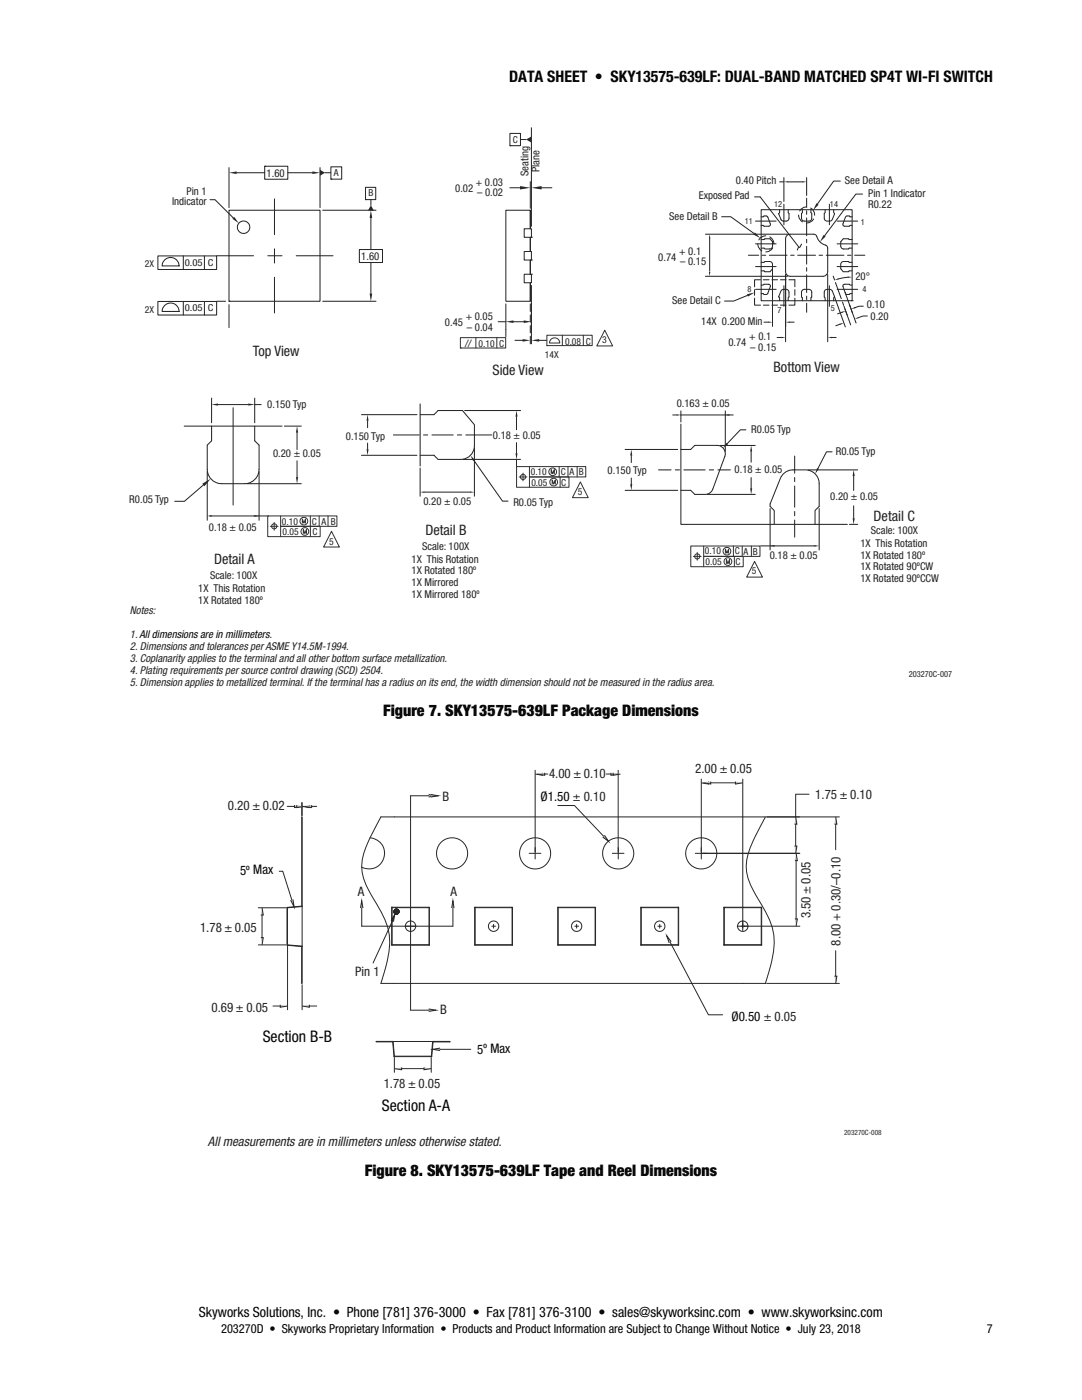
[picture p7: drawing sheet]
<svg xmlns="http://www.w3.org/2000/svg" width="216mm" height="279mm" viewBox="0 0 216 279" stroke-linecap="round" stroke-linejoin="round" font-family="sans-serif">
<path d="M106 25.5v19.7M150.6 39.3h1.1l7.7 10.1M43.3 60.1h1.7M45.7 60.8v4.6M100.9 65.7v1.5" fill="none" stroke="#231f20" stroke-width=".2"/>
<path d="M105 27.8l1-.5v1.1z" fill="#231f20"/>
<path d="M72.9 39.8h.1M72.9 37.4h2.1v2.4h-2.1zM101.7 29.1h.1M101.8 26.6h2.1v2.5h-2.1zM103.8 27.8h1.2" fill="none" stroke="#231f20" stroke-width=".2"/>
<path d="M74 41l.6 1h-1.2z" fill="#231f20"/>
<path d="M66 33.3h2.2v2.5h-2.2zM66 35.8h.1M74 39.8v1.2" fill="none" stroke="#231f20" stroke-width=".2"/>
<path d="M63.8 33.9l1.1 .6-1.1 .6z" fill="#231f20"/>
<path d="M64.9 34.5h1.1M106 57v8.7M99.4 64.2h1.5M100.9 60.7v5M102.5 64.2h2" fill="none" stroke="#231f20" stroke-width=".2"/>
<g fill="#231f20">
<path d="M104.5 63.9l1.5 .3-1.5 .3z"/>
<path d="M100.9 64.2l1.6-.3v.6z"/>
</g>
<path d="M41.4 94.1v9.7M51.7 94.1v9.7M50.7 103h.1" fill="none" stroke="#231f20" stroke-width=".2"/>
<g fill="#231f20">
<path d="M41.4 103l.8-.2v.3z"/>
<path d="M50.8 102.8l.9 .2-.9 .1z"/>
</g>
<path d="M49.3 96.5h10.8M56.7 85h3.4M59.3 86.3v3.4M59.3 92v3.2" fill="none" stroke="#231f20" stroke-width=".2"/>
<g fill="#231f20">
<path d="M59.1 95.2h.4l-.2 1.3z"/>
<path d="M59.3 85l.2 1.3h-.4z"/>
</g>
<path d="M101.7 37.5h2.1M105.8 36.2v5.4M108.1 37.5h2M159.9 48.7l-.3 .6-.4 .2-.1 .4M41.9 103h11.7" fill="none" stroke="#231f20" stroke-width=".2"/>
<g fill="#231f20">
<path d="M106 37.5l2.1-.4v.7z"/>
<path d="M103.8 37.1l2 .4-2 .3z"/>
</g>
<path d="M102.7 67.9h1.6M105.8 60.7v1.5M105.8 62.9v1.4M105.8 65v1.4M105.8 67.1v1.5M106 60.7v7.9M107.6 67.9h1.5" fill="none" stroke="#231f20" stroke-width=".2"/>
<g fill="#231f20">
<path d="M104.3 67.7l1.5 .2-1.5 .3z"/>
<path d="M106 67.9l1.6-.2v.5z"/>
</g>
<path d="M155.6 36.3h.8M156.4 35.4v4.8M157.3 36.3h2.8M161 35.4v3.6" fill="none" stroke="#231f20" stroke-width=".2"/>
<g fill="#231f20">
<path d="M160.1 36.2l.9 .1-.9 .1z"/>
<path d="M156.4 36.3l.9-.1v.2z"/>
</g>
<path d="M42.2 79.4v5M50.8 79.4v5M43.5 80.7h6M50.8 80.7h1.3" fill="none" stroke="#231f20" stroke-width=".2"/>
<g fill="#231f20">
<path d="M42.2 80.7l1.3-.2v.5z"/>
<path d="M49.5 80.5l1.3 .2-1.3 .3z"/>
<path d="M150.6 46.4l1.1 1.1-1.4-.7z"/>
</g>
<g fill="none" stroke="#231f20" stroke-width=".2">
<path d="M54.8 39.7v7.1M43.2 51h7.4M45.7 42h18.2v18.1h-18.2zM53.4 51h2.9M54.8 49.7v2.8M54.8 55.3v7.2M59.1 51h7.4M64.4 42h10.6M74 43.5v6.2M74 52.3v6.3M144 43.3h1.8l4.7 3.3M45.7 60.1h.1"/>
<path d="M64.4 60.1h10.6"/>
</g>
<g fill="#231f20">
<path d="M74 42l.3 1.5h-.5z"/>
<path d="M73.8 58.6h.5l-.3 1.5z"/>
</g>
<path d="M45.7 33.4v8M47.2 34.5h5.6M57.4 34.5h4.9M63.9 33.4v8" fill="none" stroke="#231f20" stroke-width=".2"/>
<g fill="#231f20">
<path d="M45.7 34.5l1.5-.3v.5z"/>
<path d="M62.3 34.2l1.6 .3-1.6 .2z"/>
</g>
<g fill="none" stroke="#231f20" stroke-width=".2">
<path d="M52.8 33.2h4.6v2.6h-4.6zM52.8 33.2h.1"/>
<circle cx="48.6" cy="45.3" r="1.24"/>
</g>
<path d="M46.7 43.3l.9 1.3-1.2-.9z" fill="#231f20"/>
<g fill="none" stroke="#231f20" stroke-width=".2">
<path d="M41.9 39.9h1l3.7 3.6M161 39.5v1.9M104.6 45.7h1.4v1.7h-1.4zM104.6 54.7h1.4v1.7h-1.4zM104.6 50.2h1.4v1.7h-1.4zM105.8 42v3.7v-3.7h-4.9v18.1h4.9v-3.7v3.7M105.8 47.4v2.8M105.8 51.9v2.8M106 47.4h.1M106 54.7h.1M106 51.9h.1M140.8 55.1h16.3"/>
<path d="M140.8 46.7h16.3M141.6 47.6v6.6M149.3 50.9h2.1M151.9 41.9h18.1v18.1h-18.1zM151.9 52.4l1.7-.2 .5 .3a1.62 1.62 0 0 1-.4 1.7h-1.1l-.1-.1h-.6M151.9 56.9h.4l.2-.2h.9l.3 .4-.6 1.6-.6 .1-.2-.2h-.4M151.9 43.3h.4l.2-.2 .6 .1 .6 1.6-.1 .3-.2 .1h-.9l-.2-.2h-.4M151.9 47.8l1.8-.2a1.61 1.61 0 0 1 .4 1.8l-.5 .3-1.7-.2M152.1 50.9h.7M153.5 50.9h3.6M155.4 59.2l.2 .2v.6M155.4 59.3l.5-1.3a1.01 1.01 0 0 1 1.5 .2v1.1l-.1 .1v.6"/>
<path d="M155.6 41.9v.5l-.2 .3 .5 1.2 .4 .2h.7l.4-.4v-1.1l-.1-.2v-.5M156.4 57v4.1M157 47l.7-.3h4.7l.5 .3a2.98 2.98 0 0 0 2 2l.3 .5-.1 4.9a.92 .92 0 0 1-.9 .7h-6.7a.9 .9 0 0 1-.7-.9v-6.6zM157.8 50.9h.7M159.2 50.9h3.5M160.1 41.9v.5l-.2 .2 .1 1.1 .1 .3 .4 .1h1.1l.3-.3 .1-1.2-.2-.2v-.5M161 42.1v.7M161 43.5v3.5M161 47.7v.8M161 49.2v3.5M161 53.4v.7M161 54.8v3.6"/>
<path d="M161 59.1v.7M163.4 50.9h.7M164.9 50.9h3.5M166.3 41.9v.5l.2 .3-.5 1.2a1.03 1.03 0 0 1-1.5-.2v-1.1l.1-.2v-.5M169.1 50.9h.7M170 56.9h-.4l-.1-.2h-1l-.3 .2v.2l.6 1.6 .7 .1 .1-.2h.4M170 52.4h-.5a1.57 1.57 0 0 0-1.5-.1l-.2 .5v.8l.5 .6 1.7-.1M170 43.3h-.4l-.1-.2-.7 .1-.6 1.6v.2l.3 .2h1l.1-.2h.4M170 47.8l-1.7-.2a1.6 1.6 0 0 0-.5 1.8l.5 .3 1.7-.2M170.5 50.9h2.1M160.1 60l-.2-1.7a.57 .57 0 0 1 .6-.6h.9a.57 .57 0 0 1 .6 .6l-.2 1.7M161 60.5v1.8"/>
<path d="M164.6 60v-.6l-.1-.1v-1.1l.1-.3 .4-.2 .7 .1 .3 .2 .5 1.2-.2 .2v.6M170 60h.1"/>
</g>
<g fill="#231f20">
<path d="M141.6 46.7l.1 .9h-.2z"/>
<path d="M141.5 54.3h.2l-.1 .8z"/>
</g>
<path d="M156.8 54.8v13.4M165.2 54.8v13.4M155.1 67.4h.8M166 67.4h.8" fill="none" stroke="#231f20" stroke-width=".2"/>
<g fill="#231f20">
<path d="M155.9 67.2l.9 .2-.9 .1z"/>
<path d="M165.2 67.4l.8-.2v.3z"/>
</g>
<g fill="none" stroke="#231f20" stroke-width=".2">
<path d="M150.8 44.1h4.1M150.8 48.7h4.1M150.8 53.2h4.1M150.8 57.7h4.1M154.1 53.7v11.4M156.4 40.7v4.2M156.8 54.8v10.3M165.5 40.7v4.2M165.5 57v4.1M167 44.1h4.2M167 48.7h4.2M167 53.2h4.2"/>
<path d="M167 57.7h4.2M152.4 64.3h.9M157.6 64.3h.9"/>
</g>
<g fill="#231f20">
<path d="M156.8 64.3l.8-.1v.2z"/>
<path d="M153.3 64.2l.8 .1-.8 .1z"/>
</g>
<path d="M166.5 59.1l2.2 6.1M168.6 58.4l2.2 6.1M167.6 64.7l-.8 .3M173.1 63.1h-.9l-.9 .3" fill="none" stroke="#231f20" stroke-width=".2"/>
<g fill="#231f20">
<path d="M167.5 64.6l.9-.2-.8 .5z"/>
<path d="M170.5 63.7l.8-.5 .1 .3z"/>
</g>
<path d="M166.7 56.4l1.2 3.2M167.9 62.3l-.8 .3M168.1 60.3l.2 .6M168.4 61.1l.6 1.8M168.6 61.6l1.1 3.2M169.5 60.7l.6 1.8M172.3 61.1h-.9l-.8 .3" fill="none" stroke="#231f20" stroke-width=".2"/>
<g fill="#231f20">
<path d="M167.9 62.2l.8-.1-.7 .4z"/>
<path d="M169.8 61.7l.8-.4 .1 .2z"/>
</g>
<path d="M166.2 55.1l.3 .8M169.2 55.3l-1.8 .3" fill="none" stroke="#231f20" stroke-width=".2"/>
<g fill="#231f20">
<path d="M169.2 55.2l.8 .1-.8 .2z"/>
<path d="M166.5 55.9l.8-.4 .1 .3z"/>
<path d="M164.3 46.9l.4 .3-1.1 1.1z"/>
</g>
<path d="M172.1 38.7h-1.3l-6.3 8.3" fill="none" stroke="#231f20" stroke-width=".2"/>
<path d="M162.9 40.6l.4 .3-1.1 1.1z" fill="#231f20"/>
<g fill="none" stroke="#231f20" stroke-width=".2">
<path d="M167.7 36.1h-1.4l-3.2 4.6M150.6 59.5v1.4h1.2M150.6 57.8v1.1M151.2 48.7l.2 .8 .6 .5M151.8 55.8h-1.2v1.4M152.3 55.8h1.2M152.8 47.1l-.8 .2-.6 .6M153.6 47.3l.6 .5 .2 .9M154 55.8h1.2M154.2 49.5l-.6 .5-.8 .3M155.7 55.8h1.2M157.4 55.8h1.2v1.4"/>
<path d="M158.6 59.5v1.4h-1.2M158.6 57.8v1.1M159.3 42.9l.3 .8 .6 .6M161 41.3l-.9 .2-.5 .6M161.8 41.5l.5 .6 .3 .8M162.3 43.7l-.5 .6-.8 .2M162.6 42.9h.1M152.3 60.9h1.2M154 60.9h1.2M155.7 60.9h1.2"/>
</g>
<path d="M149.1 58.7l1.5-.3-1.4 .8z" fill="#231f20"/>
<path d="M149.2 59l-2.8 1.1h-1.8M36.8 85h19.5M40.6 96.8l-3.8 3.2h-1.9M42.2 85v3l-.8 .8v4.9a2.89 2.89 0 0 0 2.8 2.8h4.6a2.89 2.89 0 0 0 2.9-2.8v-4.9l-.9-.8v-3M46.5 81.4v19.4" fill="none" stroke="#231f20" stroke-width=".2"/>
<path d="M40.4 96.5l1.7-1-1.3 1.5z" fill="#231f20"/>
<path d="M78.5 86.8h5.2M83.8 93.4v5.6M83.8 82.8h2.8l.8-.9h4.9l2.4 2.9v4.2a2.73 2.73 0 0 1-2.7 2.7h-4.6l-.8-.8h-2.8M83.8 80.6v12.4M84.5 86.8h.8M84.6 98.2h9.3M86.2 86.8h4.2M91.3 86.8h.8M93 86.8h5.1M94.7 89.4v9.6" fill="none" stroke="#231f20" stroke-width=".2"/>
<g fill="#231f20">
<path d="M83.8 98.2l.9-.1v.3z"/>
<path d="M93.8 98.1l.9 .1-.9 .2z"/>
</g>
<path d="M92.4 91.7h11.5M92.7 81.9h11.2M103.1 83.2v2.6M103.1 88.3v2.2" fill="none" stroke="#231f20" stroke-width=".2"/>
<g fill="#231f20">
<path d="M102.9 90.5h.4l-.2 1.2z"/>
<path d="M103.1 81.9l.2 1.3h-.4z"/>
</g>
<path d="M103.1 91.7v1.4" fill="none" stroke="#231f20" stroke-width=".2"/>
<path d="M93.9 90.9l.8 .9-.3 .2z" fill="#231f20"/>
<g fill="none" stroke="#231f20" stroke-width=".2">
<path d="M94.6 91.9l5.7 8.1h1.1M131.4 93.8h2.5M134.2 82.8h.8M134.7 93.8h.9M135.8 82.8h10.5M135.9 84.6v20h33.2M135.9 89.7h1.9l.8-.8h4.5a1.64 1.64 0 0 1 1.5 2.2l-2.5 6.7a1.62 1.62 0 0 1-1.4 .9h-2.1l-.8-.8h-1.9M135.9 82v2.2M136.5 93.8h4.2M141.5 93.8h.9M143.2 93.8h2.5M144.7 82v8.1"/>
<path d="M158.6 91v3.4M158.6 95.3v.8M158.6 97v4.2M154.5 104.6v-2.7l-.8-.8v-.5l2-5.1a2.72 2.72 0 0 1 2.5-1.7h2.5a2.73 2.73 0 0 1 2.8 2.7v4.6l-.9 .8v2.7M158.6 102.1v.8M158.6 103.8v3.4"/>
</g>
<g fill="#231f20">
<path d="M135.1 82.7l.8 .1-.8 .2z"/>
<path d="M144.7 82.8l.8-.1v.3z"/>
</g>
<path d="M141.1 98.7h9.6M143.7 88.9h7M149.9 90.1v2.1M149.9 95.3v2.2" fill="none" stroke="#231f20" stroke-width=".2"/>
<g fill="#231f20">
<path d="M149.7 97.5h.4l-.2 1.2z"/>
<path d="M149.9 88.9l.2 1.2h-.4z"/>
</g>
<path d="M153.7 101.5v8.3M154.5 108.9h.1M162.4 108.9h.2M163.5 101.5v8.3" fill="none" stroke="#231f20" stroke-width=".2"/>
<g fill="#231f20">
<path d="M153.7 108.9l.8-.1v.3z"/>
<path d="M162.6 108.8l.9 .1-.9 .2z"/>
</g>
<path d="M161.2 93.8h9.9M170.3 95v2.9M169.5 104.6h1.6M170.3 100.9v2.5" fill="none" stroke="#231f20" stroke-width=".2"/>
<g fill="#231f20">
<path d="M170.1 103.4h.4l-.2 1.2z"/>
<path d="M170.3 93.8l.2 1.2h-.4z"/>
<path d="M163 93.4l.4 .2-.7 1z"/>
</g>
<path d="M166 90.2h-1.1l-1.7 3.3" fill="none" stroke="#231f20" stroke-width=".2"/>
<path d="M145 88.4l.3 .3-1 .7z" fill="#231f20"/>
<path d="M72.1 82.8h11.1M72.1 90.9h11.1M73.3 84v1.4M73.3 88.4v1.3M148.8 85.8h-1.1l-2.6 2.7" fill="none" stroke="#231f20" stroke-width=".2"/>
<g fill="#231f20">
<path d="M73.3 82.8l.2 1.2h-.4z"/>
<path d="M73.1 89.7h.4l-.2 1.2z"/>
</g>
<path d="M124.7 89.7h10.5M124.7 97.9h10.5M126 90.9v1.4M126 95.4v1.2" fill="none" stroke="#231f20" stroke-width=".2"/>
<g fill="#231f20">
<path d="M126 89.7l.2 1.2h-.4z"/>
<path d="M125.8 96.6h.4l-.2 1.3z"/>
</g>
<path d="M31.5 51.1h11.7v2.7h-11.7zM32.7 52.1a1.69 1.69 0 0 1 1.9-.6 1.69 1.69 0 0 1 1.1 1.6h-3.4zM36.6 51.1v2.7M40.8 51.1v2.7M71.7 49.8h4.6v2.6h-4.6zM71.7 49.8h.1M31.5 60.2h11.7v2.7h-11.7zM32.7 61.2a1.69 1.69 0 0 1 1.9-.6 1.69 1.69 0 0 1 1.1 1.6h-3.4zM36.6 60.2v2.7M40.8 60.2v2.7M151.8 108.9h10.7" fill="none" stroke="#231f20" stroke-width=".2"/>
<g fill="none" stroke="#312f30" stroke-width=".2">
<path d="M91.9 67.4h9v2.1h-9zM91.9 69.5h.1M95 67.4v2.1M99.1 67.4v2.1M109.1 66.9h9.1v2.1h-9.1zM109.1 69h.1M109.9 67.8a1.03 1.03 0 0 1 1.1-.3 1.03 1.03 0 0 1 .7 1h-2.1zM112.2 66.9v2.1M116.4 66.9v2.1M120.7 65.9l1.5 3.1h-3.1zM103.6 95.2h1.5M104.4 94.4v1.6"/>
<path d="M105.6 93.1v2.1h7.9v2h-10.4v-4.1h13.8v2.1h-11.3v2M110 94.5v-.8l.3 .8 .3-.8v.8M110.2 96.6v-.8l.3 .8 .3-.8v.8M111.6 93.1v2.1M111.8 95.2v2M113.3 93.1v2.1M115.2 93.1v2.1M115.8 96.2l1.6 3.1h-3.2zM53.9 105h1.6M54.7 104.3v1.5M56 103v2h7.9v2.1h-10.5v-4.1h13.8v2h-11.2v2.1M60.3 104.4v-.8l.3 .8 .4-.8v.8"/>
<path d="M60.5 106.5v-.9l.3 .9 .4-.9v.9M61.9 103v2M61.9 105v2.1M63.7 103v2M65.5 103v2M66.2 106l1.5 3.2h-3.1zM138.4 111h1.5M139.1 110.3v1.5M140.4 109v2h7.9v2.1h-10.5v-4.1h13.8v2h-11.2v2.1M144.7 110.4v-.8l.4 .8 .3-.8v.8M144.9 112.5v-.9l.4 .9 .3-.9v.9M146.3 109v2"/>
<path d="M146.5 111v2.1M148.1 109v2M149.9 109v2M150.6 112l1.5 3.2h-3.1z"/>
<circle cx="104.4" cy="95.2" r=".51"/>
<circle cx="110.3" cy="94.2" r=".78"/>
<circle cx="110.5" cy="96.2" r=".78"/>
<circle cx="54.7" cy="105" r=".51"/>
<circle cx="60.6" cy="104" r=".78"/>
<circle cx="60.8" cy="106.1" r=".78"/>
<circle cx="139.1" cy="111" r=".51"/>
<circle cx="145" cy="110" r=".78"/>
<circle cx="145.2" cy="112.1" r=".78"/>
</g>
<g fill="none" stroke="#282526" stroke-width=".2">
<path d="M76 163l-2.1 4.1a10.8 10.8 0 0 0-1.3 8.3l.8 2 1.9 3.2a13.2 13.2 0 0 1 1.7 12.3l-1 3.4M78.7 163h74l-2.1 4.1a10.8 10.8 0 0 0-1.3 8.3l.8 2 1.9 3.2a13.2 13.2 0 0 1 1.7 12.3l-1 3.4M105.6 170.3h2.3M106.8 169.2v2.2M122.2 170.3h2.3M123.4 169.2v2.2M138.7 170.3h2.4M139.9 169.2v2.2M153 163h14.5M166.7 164.5v5.1M78.2 181.1h.1M78.7 196.3h74"/>
<path d="M80.8 184.8h2.2M81.9 183.8v1.9M85.6 181.1v7.5M85.7 181.1h-7.6h7.6v7.5M94.7 181.1h7.6v7.5h-7.6zM94.7 181.1h7.6M94.7 188.5h7.6M94.8 181.1v7.5M102.2 181.1v7.5M111.3 188.5h7.5M111.3 181.1h7.5v7.5h-7.5zM111.3 181.1h7.5"/>
<path d="M111.4 181.1v7.5M118.7 181.1v7.5M127.9 181.1h7.5M127.9 188.5h7.5M127.9 181.1h7.5v7.5h-7.5zM128 181.1v7.5M135.3 181.1v7.5M144.4 181.1h7.6v7.5h-7.6zM144.4 181.1h7.6M144.4 188.5h7.6M144.5 181.1v7.5M147.1 184.8h2.2"/>
<path d="M148.2 183.8v1.9M151.9 181.1v7.5M152.7 196.2v.1M153 196.3h14.5M166.7 189.7v5.1"/>
<circle cx="90.2" cy="170.3" r="3.1"/>
<circle cx="106.8" cy="170.3" r="3.1"/>
<circle cx="123.4" cy="170.3" r="3.1"/>
<circle cx="139.9" cy="170.3" r="3.1"/>
</g>
<path d="M166.8 163l.2 1.5h-.5z" fill="#bbbdc0"/>
<path d="M166.8 163l.2 1.5h-.5" fill="none" stroke="#282526" stroke-width=".2"/>
<path d="M166.5 194.8h.5l-.2 1.5z" fill="#bbbdc0"/>
<path d="M140.2 170.3h19.4M158.9 171.8v11.6M148.5 184.8h11.1M166.5 194.8h.5l-.2 1.5" fill="none" stroke="#282526" stroke-width=".2"/>
<path d="M158.9 170.3l.2 1.5h-.5z" fill="#bbbdc0"/>
<path d="M158.9 170.3l.2 1.5h-.5" fill="none" stroke="#282526" stroke-width=".2"/>
<path d="M158.6 183.4h.5l-.2 1.4z" fill="#bbbdc0"/>
<path d="M140.2 170.3h19.3M153 163h6.5M158.8 164.5v4.3M158.6 183.4h.5l-.2 1.4" fill="none" stroke="#282526" stroke-width=".2"/>
<path d="M158.5 168.8h.5l-.2 1.5z" fill="#bbbdc0"/>
<path d="M158.5 168.8h.5l-.2 1.5" fill="none" stroke="#282526" stroke-width=".2"/>
<path d="M158.8 163l.2 1.5h-.5z" fill="#bbbdc0"/>
<path d="M139.9 155.5v14.5M141.4 156.2h5.4M148.2 155.5v29.1M161.4 158.5h-2.6v4.5l.2 1.5h-.5" fill="none" stroke="#282526" stroke-width=".2"/>
<path d="M146.8 156l1.4 .2-1.4 .3z" fill="#bbbdc0"/>
<path d="M146.8 156v.5l1.4-.3" fill="none" stroke="#282526" stroke-width=".2"/>
<path d="M139.9 156.2l1.5-.2v.5z" fill="#bbbdc0"/>
<path d="M106.8 153.7v16.3M108.2 154.5h1.1M121 154.5h.9M123.4 153.7v16.3M141.4 156v.5l-1.5-.3" fill="none" stroke="#282526" stroke-width=".2"/>
<path d="M106.8 154.5l1.4-.3v.5z" fill="#bbbdc0"/>
<path d="M108.2 154.2v.5l-1.4-.2" fill="none" stroke="#282526" stroke-width=".2"/>
<path d="M121.9 154.2l1.5 .3-1.5 .2z" fill="#bbbdc0"/>
<path d="M121.9 154.2v.5l1.5-.2" fill="none" stroke="#282526" stroke-width=".2"/>
<path d="M133 186.8l.9 1.1-.4 .3z" fill="#bbbdc0"/>
<g fill="none" stroke="#282526" stroke-width=".2">
<path d="M57.4 181.2v7.4l2.9 .3M57.4 181.2h.1M60.2 188.9h.1M60.3 180.9l-.1-17.9v17.8l-2.9 .3v7.5l2.9 .3M60.3 188.9v7.4l-.1-7.4M60.3 180.9v8M60.3 180.9l-2.9 .3M133.7 188l7.7 14.5h2.8M133.9 187.9l-.9-1.1 .5 1.4M78.4 207.8h.1M78.4 207.9l.3 2.9h7.4l.2-2.9M78.4 207.9h-3.3h3.3l.2 3"/>
<path d="M78.4 207.9h7.9M78.6 210.9h.1M78.6 210.9h7.5M86.1 210.9h.1M86.3 207.9l3.5-.1v.1h-3.4l-.3 3"/>
</g>
<path d="M86.4 209.4l1.4-.2v.5z" fill="#bbbdc0"/>
<path d="M78.7 211v3M80.1 213.3h4.5M86 211v3M87.8 209.2l-1.4 .2 1.4 .3M87.8 209.4h6.1" fill="none" stroke="#282526" stroke-width=".2"/>
<path d="M78.7 213.3l1.4-.3v.5z" fill="#bbbdc0"/>
<path d="M80.1 213v.5l-1.4-.2" fill="none" stroke="#282526" stroke-width=".2"/>
<path d="M84.6 213l1.4 .3-1.4 .2z" fill="#bbbdc0"/>
<path d="M57.3 160.9h1.5M60.2 160.2v2.6M60.3 160.2v2.6M61.7 160.9h1.5M84.6 213v.5l1.4-.2" fill="none" stroke="#282526" stroke-width=".2"/>
<path d="M60.3 160.9l1.4-.2v.5z" fill="#bbbdc0"/>
<path d="M61.7 160.7v.5l-1.4-.3" fill="none" stroke="#282526" stroke-width=".2"/>
<path d="M58.8 160.7l1.4 .2-1.4 .3z" fill="#bbbdc0"/>
<path d="M58.8 160.7v.5l1.4-.3M51.5 181.2h5.6M51.5 188.6h5.6M52.3 182.6v4.5" fill="none" stroke="#282526" stroke-width=".2"/>
<path d="M52.3 181.2l.2 1.4h-.5z" fill="#bbbdc0"/>
<path d="M52.3 181.2l.2 1.4h-.5" fill="none" stroke="#282526" stroke-width=".2"/>
<path d="M52 187.1h.5l-.2 1.5z" fill="#bbbdc0"/>
<path d="M52 187.1h.5l-.2 1.5M72.2 184.8h18.2" fill="none" stroke="#282526" stroke-width=".2"/>
<path d="M90.4 179.8l.2 1.4h-.5z" fill="#bbbdc0"/>
<path d="M90.1 181.2l.3-1.4 .2 1.4M90.4 181.2v3.6" fill="none" stroke="#282526" stroke-width=".2"/>
<path d="M72.2 179.8l.2 1.4h-.5z" fill="#bbbdc0"/>
<path d="M81.9 158.8v42.8M71.9 181.2l.3-1.4 .2 1.4M72.2 181.2v3.6" fill="none" stroke="#282526" stroke-width=".2"/>
<path d="M85.5 158.6l1.5 .2-1.5 .3z" fill="#bbbdc0"/>
<path d="M85.5 158.6l1.5 .2-1.5 .3" fill="none" stroke="#282526" stroke-width=".2"/>
<path d="M140.4 156.2l1.4-.2v.5z" fill="#bbbdc0"/>
<path d="M141.8 156v.5l-1.4-.3" fill="none" stroke="#282526" stroke-width=".2"/>
<path d="M107.2 154.5l1.5-.3v.5z" fill="#bbbdc0"/>
<path d="M108.7 154.2v.5l-1.5-.2" fill="none" stroke="#282526" stroke-width=".2"/>
<path d="M122.3 154.2l1.5 .3-1.5 .2z" fill="#bbbdc0"/>
<path d="M122.3 154.2v.5l1.5-.2" fill="none" stroke="#282526" stroke-width=".2"/>
<path d="M60.7 160.9l1.5-.2v.5z" fill="#bbbdc0"/>
<path d="M62.2 160.7v.5l-1.5-.3" fill="none" stroke="#282526" stroke-width=".2"/>
<path d="M59.2 160.7l1.5 .2-1.5 .3z" fill="#bbbdc0"/>
<path d="M59.2 160.7v.5l1.5-.3" fill="none" stroke="#282526" stroke-width=".2"/>
<path d="M86 158.6l1.4 .2-1.4 .3z" fill="#bbbdc0"/>
<path d="M81.9 158.8h3.6M86 158.6l1.4 .2-1.4 .3" fill="none" stroke="#282526" stroke-width=".2"/>
<path d="M85.5 201.4l1.5 .2-1.5 .2z" fill="#bbbdc0"/>
<path d="M81.9 201.6h3.6M85.5 201.4l1.5 .2-1.5 .2" fill="none" stroke="#282526" stroke-width=".2"/>
<path d="M120.3 167l.3-.3 .8 1.2z" fill="#bbbdc0"/>
<path d="M111.3 160.8h3.3l5.8 6.1M120.6 166.7l.8 1.2-1.1-.9" fill="none" stroke="#282526" stroke-width=".2"/>
<path d="M58 179.7l.5-.2 .2 1.5z" fill="#bbbdc0"/>
<path d="M55.7 173.9h.7l1.8 5.7M58.5 179.5l.2 1.5-.7-1.3M57.4 188.8v12.7M60.3 196.5v5M54.5 200.8h1.4M61.7 200.8h1.5" fill="none" stroke="#282526" stroke-width=".2"/>
<path d="M60.3 200.8l1.4-.3v.5z" fill="#bbbdc0"/>
<path d="M61.7 200.5v.5l-1.4-.2" fill="none" stroke="#282526" stroke-width=".2"/>
<path d="M55.9 200.5l1.5 .3-1.5 .2z" fill="#bbbdc0"/>
<g fill="none" stroke="#282526" stroke-width=".2">
<path d="M73.8 167.2a3.1 3.1 0 0 1 2.8 3.9 3.1 3.1 0 0 1-4.4 2M76 163h2.7M76 196.3h2.7M78.2 188.5h7.5M78.2 181.1v7.5h7.5M78.2 181.1v7.5M78.6 181.9l.6-.5-.6 .7 .6-.7-.6 .7M78.6 182.1l.7-.6-.7 .6M78.6 181.7l.3-.2-.3 .3M78.7 182.3l.8-.7-.7 .7M78.8 182.4l.7-.7-.7 .7M78.8 181.5l-.1 .2"/>
<path d="M79 181.4l-.4 .5M79.1 181.4l-.5 .5M79.3 181.5l-.7 .6zM79.3 181.5l-.7 .6M79.3 181.5l-.7 .7zM79.3 181.5l-.6 .7 .7-.7M79.4 181.5l-.7 .7 .7-.7M79.4 181.5l-.7 .8 .7-.7M79.5 182.3h.1M79.5 181.6l-.7 .7 .7-.7M79.5 181.7l-.7 .7zM79.5 182.2l-.2 .2"/>
<path d="M79.6 181.7l-.7 .7 .7-.7M79.6 181.8l-.7 .6M79.6 182.1l-.3 .3M79.6 181.8l-.7 .6 .7-.6M79.6 181.8l-.6 .6M79.6 181.8l-.7 .6zM79.6 182.1l-.4 .3 .4-.3M79.6 181.8l-.6 .6 .6-.6M79.6 182l-.5 .4M79.6 181.8l-.6 .6 .6-.5M98.1 184.8h.8M98.5 184.5v.7"/>
<path d="M114.7 184.8h.7M115.1 184.5v.7M131.3 184.8h.7M131.6 184.5v.7M147.8 184.8h.8M148.2 184.5v.7M55.9 200.5v.5l1.5-.2"/>
<circle cx="79.1" cy="181.9" r=".51"/>
<circle cx="81.9" cy="184.8" r="1.04"/>
<circle cx="98.5" cy="184.8" r="1.04"/>
<circle cx="115.1" cy="184.8" r="1.04"/>
<circle cx="131.6" cy="184.8" r="1.04"/>
<circle cx="148.2" cy="184.8" r="1.04"/>
</g>
<path d="M78.8 182.5l-.3 1.4-.5-.1z" fill="#231f20"/>
<path d="M78 183.8l.8-1.3-.3 1.4M78.3 183.8l-3.9 8.4" fill="none" stroke="#282526" stroke-width=".2"/>
<g font-size="3.2">
<text x="101.6" y="16.4">DATA SHEET • SKY13575-639LF: DUAL-BAND MATCHED SP4T WI-FI SWITCH</text>
<text x="76.4" y="142.8">Figure 7. SKY13575-639LF Package Dimensions</text>
<text x="72.8" y="234.7">Figure 8. SKY13575-639LF Tape and Reel Dimensions</text>
</g>
<g font-size="3.2" fill="#020303">
<text x="52.4" y="207.9">Section B-B</text>
<text x="76.2" y="221.8">Section A-A</text>
</g>
<g font-size="2.9" fill="#231f20">
<text x="50.4" y="71">Top View</text>
<text x="98.3" y="74.8">Side View</text>
<text x="154.3" y="74.2">Bottom View</text>
<text x="84.9" y="106.8">Detail B</text>
<text x="174.3" y="104">Detail C</text>
<text x="42.7" y="112.5">Detail A</text>
</g>
<text font-size="2.8" x="39.7" y="262.8">Skyworks Solutions, Inc. • Phone [781] 376-3000 • Fax [781] 376-3100 • sales@skyworksinc.com • www.skyworksinc.com</text>
<g font-size="2.6" fill="#231f20">
<text x="109.5" y="155.2">4.00 ± 0.10</text>
<text x="138.7" y="154.3">2.00 ± 0.05</text>
<text x="45.5" y="161.6">0.20 ± 0.02</text>
<text x="88.3" y="159.8">B</text>
<text x="162.7" y="159.4">1.75 ± 0.10</text>
<text x="71.4" y="178.9">A</text>
<text x="89.9" y="178.9">A</text>
<text x="161.8" y="183.3" transform="rotate(-90 161.8 183.3)">3.50 ± 0.05</text>
<text x="39.9" y="186">1.78 ± 0.05</text>
<text x="167.7" y="188.7" transform="rotate(-90 167.7 188.7)">8.00 + 0.30/–0.10</text>
<text x="70.9" y="194.8">Pin 1</text>
<text x="42.2" y="201.9">0.69 ± 0.05</text>
<text x="87.8" y="202.3">B</text>
<text x="76.6" y="217.1">1.78 ± 0.05</text>
<text x="41.5" y="228.7">All measurements are in millimeters unless otherwise stated.</text>
</g>
<g font-size="2.6" fill="#020303">
<text x="107.9" y="160">Ø1.50 ± 0.10</text>
<text x="47.9" y="174.6" transform="rotate(-1 47.9 174.6)">5º Max</text>
<text x="146" y="203.8">Ø0.50 ± 0.05</text>
<text x="95.2" y="210.3" transform="rotate(-1 95.2 210.3)">5º Max</text>
</g>
<g font-size="2.5">
<text x="44.1" y="266.1">203270D • Skyworks Proprietary Information • Products and Product Information are Subject to Change Without Notice • July 23, 2018</text>
<text x="196.9" y="266.1">7</text>
</g>
<g font-size="2.2" fill="#231f20">
<text x="53.2" y="35.3">1.60</text>
<text x="105.5" y="35.2" transform="rotate(-90 105.5 35.2)">Seating</text>
<text x="107.6" y="34.4" transform="rotate(-90 107.6 34.4)">Plane</text>
<text x="34.3" y="40.9">Indicator</text>
<text x="37.2" y="38.8">Pin 1</text>
<text x="90.8" y="38.2">0.02</text>
<text x="95" y="37.1">+ 0.03</text>
<text x="95.2" y="39.2">– 0.02</text>
<text x="139.4" y="39.8">Exposed Pad</text>
<text x="146.8" y="36.7">0.40 Pitch</text>
<text x="168.6" y="36.7">See Detail A</text>
<text x="173.2" y="39.3">Pin 1 Indicator</text>
<text x="173.2" y="41.4">R0.22</text>
<text x="133.5" y="44">See Detail B</text>
<text x="72.1" y="51.9">1.60</text>
<text x="131.4" y="52">0.74</text>
<text x="135.5" y="50.8">+ 0.1</text>
<text x="135.7" y="53">– 0.15</text>
<text x="170.7" y="55.9">20°</text>
<text x="88.8" y="65">0.45</text>
<text x="92.9" y="63.8">+ 0.05</text>
<text x="93.2" y="66">– 0.04</text>
<text x="134.1" y="60.7">See Detail C</text>
<text x="139.9" y="65">14X 0.200 Min</text>
<text x="173" y="61.6">0.10</text>
<text x="173.7" y="64">0.20</text>
<text x="92.8" y="69.3" transform="rotate(8 92.8 69.3)">//</text>
<text x="145.3" y="69.1">0.74</text>
<text x="149.5" y="67.9">+ 0.1</text>
<text x="149.7" y="70.1">– 0.15</text>
<text x="53.3" y="81.4">0.150 Typ</text>
<text x="135" y="81.2">0.163 ± 0.05</text>
<text x="69" y="87.8">0.150 Typ</text>
<text x="98.4" y="87.6">0.18 ± 0.05</text>
<text x="149.9" y="86.4">R0.05 Typ</text>
<text x="54.5" y="91.2">0.20 ± 0.05</text>
<text x="121.3" y="94.7">0.150 Typ</text>
<text x="146.6" y="94.4">0.18 ± 0.05</text>
<text x="166.8" y="90.7">R0.05 Typ</text>
<text x="25.8" y="100.4">R0.05 Typ</text>
<text x="84.5" y="100.7">0.20 ± 0.05</text>
<text x="102.4" y="100.9">R0.05 Typ</text>
<text x="165.7" y="99.8">0.20 ± 0.05</text>
<text x="41.7" y="105.9">0.18 ± 0.05</text>
<text x="173.8" y="106.6">Scale: 100X</text>
<text x="82.1" y="112.3">1X This Rotation</text>
<text x="84.2" y="109.8">Scale: 100X</text>
<text x="153.6" y="111.6">0.18 ± 0.05</text>
<text x="171.7" y="109.2">1X This Rotation</text>
<text x="171.7" y="111.5">1X Rotated 180º</text>
<text x="171.7" y="113.9">1X Rotated 90ºCW</text>
<text x="39.6" y="118.1">1X This Rotation</text>
<text x="41.9" y="115.6">Scale: 100X</text>
<text x="82.1" y="114.6">1X Rotated 180º</text>
<text x="82.1" y="117">1X Mirrored</text>
<text x="82.1" y="119.3">1X Mirrored 180º</text>
<text x="171.7" y="116.2">1X Rotated 90ºCCW</text>
<text x="25.9" y="122.6">Notes:</text>
<text x="39.6" y="120.5">1X Rotated 180º</text>
<text x="25.9" y="129.8">2. Dimensions and tolerances per ASME Y14.5M-1994.</text>
<text x="25.9" y="127.4">1.All dimensions are in millimeters.</text>
<text x="25.9" y="132.2">3. Coplanarity applies to the terminal and all other bottom surface metallization.</text>
<text x="25.9" y="134.6">4. Plating requirements per source control drawing (SCD) 2504.</text>
<text x="25.9" y="137">5. Dimension applies to metallized terminal. If the terminal has a radius on its end, the width dimension should not be measured in the radius area.</text>
</g>
<g font-size="1.9" fill="#231f20">
<text x="102.3" y="28.6">C</text>
<text x="66.6" y="35.1">A</text>
<text x="73.5" y="39.2">B</text>
<text x="95.5" y="69.3">0.10</text>
<text x="99.6" y="69.3">C</text>
<text x="108.7" y="71.4">14X</text>
<text x="112.8" y="68.8">0.08</text>
<text x="116.9" y="68.8">C</text>
<text x="120.2" y="68.5">3</text>
<text x="105.9" y="94.8">0.10</text>
<text x="111.9" y="94.8">C</text>
<text x="113.6" y="94.8">A B</text>
<text x="106" y="96.9">0.05</text>
<text x="112" y="96.9">C</text>
<text x="115.3" y="98.8">5</text>
<text x="56.3" y="104.7">0.10</text>
<text x="56.4" y="106.8">0.05</text>
<text x="62.2" y="104.7">C</text>
<text x="62.3" y="106.8">C</text>
<text x="64.1" y="104.7">A B</text>
<text x="65.7" y="108.8">5</text>
<text x="140.7" y="110.6">0.10</text>
<text x="140.8" y="112.8">0.05</text>
<text x="146.6" y="110.6">C</text>
<text x="146.8" y="112.8">C</text>
<text x="148.4" y="110.7">A B</text>
<text x="150.1" y="114.6">5</text>
</g>
<g font-size="1.9" fill="#221e1f">
<text x="28.9" y="53.3">2X</text>
<text x="36.8" y="53.1">0.05</text>
<text x="41.5" y="53.1">C</text>
<text x="28.9" y="62.4">2X</text>
<text x="36.8" y="62.2">0.05</text>
<text x="41.5" y="62.2">C</text>
</g>
<g font-size="1.7" fill="#231f20">
<text x="154.5" y="41.2">12</text>
<text x="165.6" y="41.4">14</text>
<text x="148.6" y="44.7">11</text>
<text x="171.8" y="44.8">1</text>
<text x="149.2" y="58.2">8</text>
<text x="172.1" y="58.3">4</text>
<text x="155.1" y="62.4">7</text>
<text x="165.8" y="62.2">5</text>
<text x="181.3" y="135.1">203270C-007</text>
</g>
<text font-size="1.4" fill="#231f20" x="168.4" y="226.4">203270C-008</text>
</svg>
